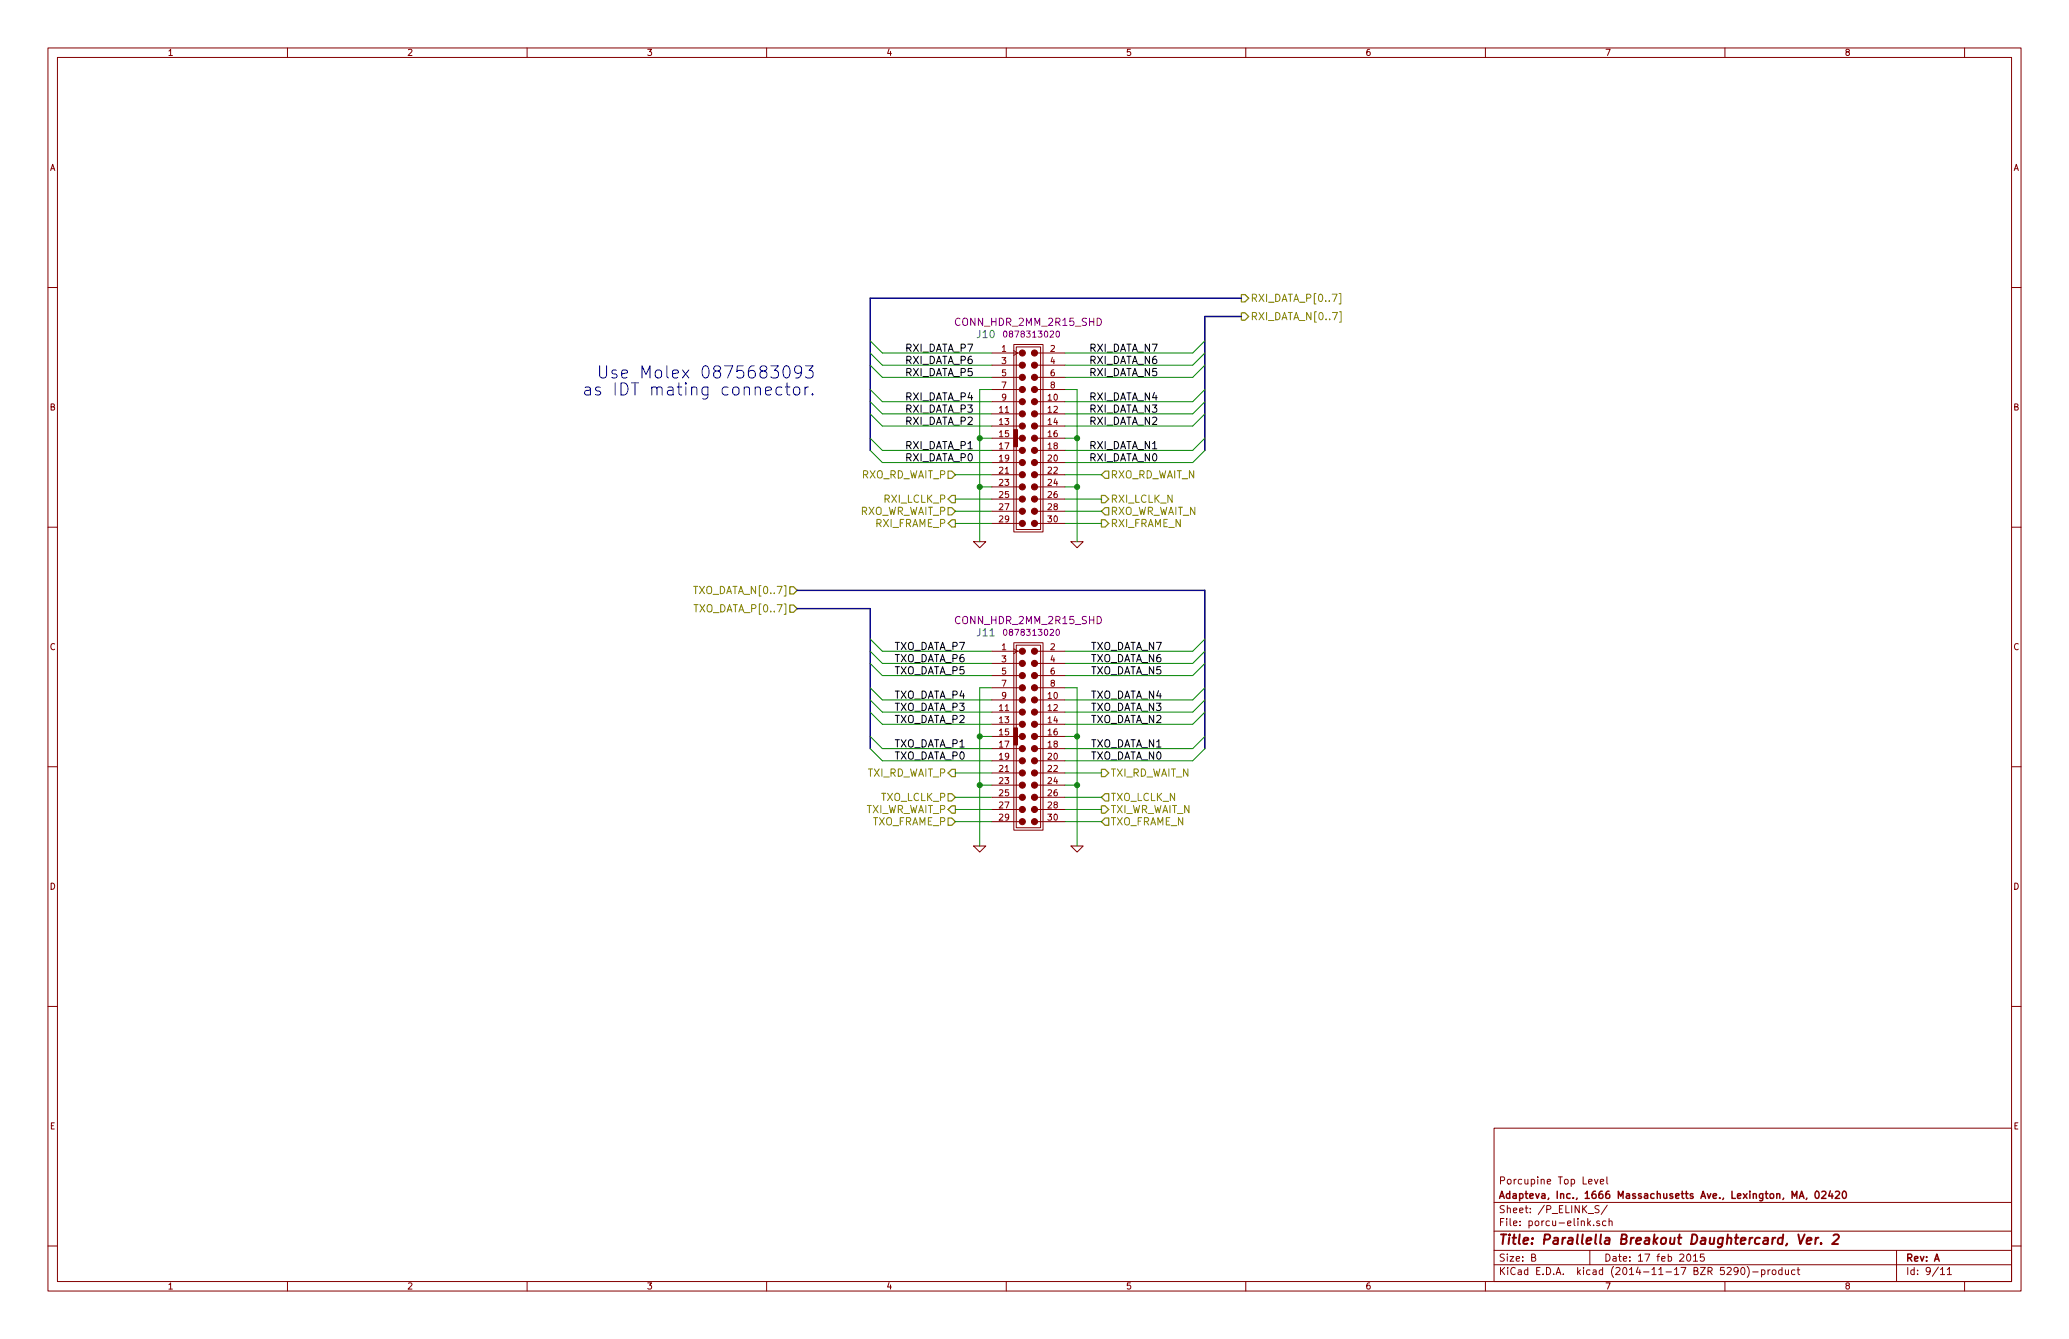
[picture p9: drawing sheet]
<svg xmlns="http://www.w3.org/2000/svg" width="432mm" height="279mm" viewBox="0 0 432 279" stroke-linecap="round" stroke-linejoin="round" font-family="sans-serif">
<g fill="none" stroke="#840000" stroke-width=".21">
<path d="M10 10h411.8v259.4h-411.8zM12 12h407.8v255.4h-407.8zM60 10v2M110 10v2M160 10v2M210 10v2M260 10v2M310 10v2M360 10v2M410 10v2M10 60h2M419.8 60h2"/>
<path d="M207 78.7h5.7M207 76.2h5.7M207 73.7h5.7M211.6 71.9h6.1v39.1h-6.1zM211.6 73.2l.7 .5-.7 .5M212.1 72.4h5.1v38.1h-5.1zM216.5 78.7h5.7M216.5 76.2h5.7M216.5 73.7h5.7M207 99.1h5.7M207 96.5h5.7M207 94h5.7"/>
<path d="M207 91.4h5.7M207 88.9h5.7M207 86.4h5.7M207 83.8h5.7M207 81.3h5.7M216.5 99.1h5.7M216.5 96.5h5.7M216.5 94h5.7M216.5 91.4h5.7M216.5 88.9h5.7M216.5 86.4h5.7M216.5 83.8h5.7"/>
<path d="M216.5 81.3h5.7M10 110h2M203.2 113h2.5l-1.2 1.3zM207 109.2h5.7M207 106.7h5.7M207 104.1h5.7M207 101.6h5.7M216.5 109.2h5.7M216.5 106.7h5.7M216.5 104.1h5.7M216.5 101.6h5.7M223.5 113h2.6l-1.3 1.3z"/>
<path d="M419.8 110h2M207 138.4h5.7M207 135.9h5.7M211.6 134.1h6.1v39.1h-6.1zM211.6 135.4l.7 .5-.7 .5M212.1 134.6h5.1v38.1h-5.1zM216.5 138.4h5.7M216.5 135.9h5.7M10 160h2M207 158.8h5.7M207 156.2h5.7M207 153.7h5.7"/>
<path d="M207 151.1h5.7M207 148.6h5.7M207 146.1h5.7M207 143.5h5.7M207 141h5.7M216.5 158.8h5.7M216.5 156.2h5.7M216.5 153.7h5.7M216.5 151.1h5.7M216.5 148.6h5.7M216.5 146.1h5.7M216.5 143.5h5.7"/>
<path d="M216.5 141h5.7M419.8 160h2M203.2 176.5h2.5l-1.2 1.3zM207 171.5h5.7M207 168.9h5.7M207 166.4h5.7M207 163.8h5.7M207 161.3h5.7M216.5 171.5h5.7M216.5 168.9h5.7M216.5 166.4h5.7M216.5 163.8h5.7"/>
<path d="M216.5 161.3h5.7M223.5 176.5h2.6l-1.3 1.3zM10 210h2M419.8 210h2M311.8 235.4h108v32h-108zM10 260h2M311.8 256.9h108M311.8 250.9h108M331.4 253.2h1.2M332.6 255.6v.2M332.8 246.1l.3 1 .4-1M333.7 251.6h-.6l-.2 .2v.3l.8 .4v.4l-.2 .2-.6-.1"/>
<path d="M333.8 254.8h-.3l-.3 .2 .1 .2 .5 .1v.4h-.6M334 246.6l.7-.2-.1-.2-.4-.1-.2 .2 .1 .7h.5M335.2 254.8h-.5l-.3 .2 .1 .6 .2 .2 .5-.1M335.4 245.6v1.3l.2 .2M335.4 251.5l-1.2 1.9M335.8 254.9l.2-.1h.4v1M335.8 254.3v1.5M419.8 260h2M60 267.4v2M110 267.4v2M160 267.4v2M210 267.4v2"/>
<path d="M260 267.4v2M310 267.4v2M311.8 263.9h108M311.8 260.9h108M319.7 262.4l.7-.1v-.5l-.2-.1h-.5v1.5h.5l.2-.2 .1-.3-.3-.3M331.8 260.9v3M352.1 261.8l.2-.1a.8 .8 0 0 1 .6 .7 .8 .8 0 0 1-.6 .8l-.3-.6zM353.4 262.1l.4-.4v1.5M353.4 263.2h.9M355.6 261.7h-.7l-.1 .7 .7-.1 .2 .2-.1 .5-.2 .2-.6-.2M360 267.4v2M362.7 265.1l-.2 .3h-.3l-.3-.3v-.4l.3-.2h.3l.2 .2a1.01 1.01 0 0 1-.4 1.3h-.3"/>
<path d="M363.4 264.6l.3-.1a.8 .8 0 0 1 .5 .7 .8 .8 0 0 1-.5 .8l-.4-.6zM364.6 264.3a1.71 1.71 0 0 1 0 2.2M365.8 265.4h1.1M367.6 265h.5l.3 .3-.2 .6h-.6M367.6 265v1.5M369 265v1M369.4 265l-.4 .3M369.9 265.1l.2-.1 .5 .1v.6l-.1 .2-.4 .1-.2-.2zM371.9 265h-.4l-.3 .3 .1 .5 .2 .2 .4-.1M371.9 264.5v1.5M372.6 265l.1 .9 .3 .1 .3-.2M373.3 265v1"/>
<path d="M374.6 265h-.4l-.3 .3 .1 .5 .2 .2 .4-.1M375.1 265h.5M375.3 264.5v1.3l.3 .2M395.8 260.9v6.5M405 264.9l.4-.4v1.5M405 266h.8M406.4 264.9l.4-.4v1.5M406.4 266h.9M410 267.4v2"/>
</g>
<path d="M375.3 257.6l.4 2 .9-2M377.1 258.9l1-.2-.1-.4h-.8l-.2 1 .3 .3 .6-.1M379 258.3l-.2 1.3M379.5 258.3h-.4l-.2 .3M380.1 259.4v.2M382.7 257.8l.3-.2h.4l.2 .1 .2 .5-1.5 1.4h1.3" fill="none" stroke="#840000" stroke-width=".41"/>
<path d="M375.5 250.1l.5-1.5 .5 1.5M377.1 250l-.2 .3M378.9 248.7l.2-.1a.8 .8 0 0 1 .6 .7 .8 .8 0 0 1-.6 .8l-.3-.6zM380.2 248.7l.6-.1 .3 .4-1 1.1h1M382 248.5l-.4 1.1h1M382.3 249.1v1M383.1 248.7l.5-.1 .3 .4-.9 1.1h.9M384.6 248.7l.2-.1a.8 .8 0 0 1 .6 .7 .8 .8 0 0 1-.6 .8l-.3-.6z" fill="none" stroke="#840000" stroke-width=".3"/>
<g fill="none" stroke="#848400" stroke-width=".25">
<path d="M259.1 65.3h.7l.8 .7-.8 .8h-.7zM259.1 61.5h.7l.8 .7-.8 .8h-.7zM197.9 98.3h.7l.8 .8-.8 .7h-.7zM230.6 98.3h.8v1.5h-.8l-.7-.7zM197.9 105.9h.7l.8 .8-.8 .7h-.7zM198.6 108.5h.8v1.5h-.8l-.7-.8zM198.6 103.4h.8v1.5h-.8l-.7-.8zM229.9 108.5h.7l.8 .7-.8 .8h-.7zM229.9 103.4h.7l.8 .7-.8 .8h-.7zM230.6 105.9h.8v1.5h-.8l-.7-.7zM164.8 126.2h.8l.8 .8-.8 .8h-.8zM164.8 122.4h.8l.8 .8-.8 .8h-.8z"/>
<path d="M197.9 170.7h.7l.8 .8-.8 .7h-.7zM197.9 165.6h.7l.8 .8-.8 .7h-.7zM198.6 168.1h.8v1.6h-.8l-.7-.8zM198.6 160.5h.8v1.6h-.8l-.7-.8zM229.9 168.1h.7l.8 .8-.8 .8h-.7zM229.9 160.5h.7l.8 .8-.8 .8h-.7zM230.6 170.7h.8v1.5h-.8l-.7-.7zM230.6 165.6h.8v1.5h-.8l-.7-.7z"/>
</g>
<path d="M279.5 61.2h.3v2.2h-.3M279.6 65h.3v2.2h-.3" fill="none" stroke="#848400" stroke-width=".21"/>
<g fill="none" stroke="#008400" stroke-width=".21">
<path d="M181.6 76.2l2.5 2.5h22.9M181.6 71.1l2.5 2.6h22.9M181.6 73.7l2.5 2.5h22.9M251.5 76.2l-2.6 2.5h-26.7M251.5 71.1l-2.6 2.6h-26.7M251.5 73.7l-2.6 2.5h-26.7M181.6 91.4l2.5 2.6h22.9M181.6 83.8l2.5 2.6h22.9M181.6 94l2.5 2.5h22.9M181.6 86.4l2.5 2.5h22.9M181.6 81.3l2.5 2.5h22.9M199.4 99.1h7.6"/>
<path d="M204.5 91.4h2.5M207 81.3h-2.5v31.7M222.2 99.1h7.7M222.2 81.3h2.6v31.7M222.2 91.4h2.6M251.5 91.4l-2.6 2.6h-26.7M251.5 83.8l-2.6 2.6h-26.7M251.5 94l-2.6 2.5h-26.7M251.5 86.4l-2.6 2.5h-26.7M251.5 81.3l-2.6 2.5h-26.7M199.4 109.2h7.6M199.4 106.7h7.6"/>
<path d="M199.4 104.1h7.6M204.5 101.6h2.5M222.2 109.2h7.7M222.2 106.7h7.7M222.2 104.1h7.7M222.2 101.6h2.6M181.6 138.4l2.5 2.6h22.9M181.6 133.4l2.5 2.5h22.9M181.6 135.9l2.5 2.5h22.9M251.5 138.4l-2.6 2.6h-26.7M251.5 133.4l-2.6 2.5h-26.7M251.5 135.9l-2.6 2.5h-26.7"/>
<path d="M181.6 153.7l2.5 2.5h22.9M181.6 146.1l2.5 2.5h22.9M181.6 156.2l2.5 2.6h22.9M181.6 148.6l2.5 2.5h22.9M181.6 143.5l2.5 2.6h22.9M204.5 153.7h2.5M207 143.5h-2.5v33M222.2 143.5h2.6v33M222.2 153.7h2.6M251.5 153.7l-2.6 2.5h-26.7M251.5 146.1l-2.6 2.5h-26.7M251.5 156.2l-2.6 2.6h-26.7"/>
<path d="M251.5 148.6l-2.6 2.5h-26.7M251.5 143.5l-2.6 2.6h-26.7M199.4 168.9h7.6M199.4 161.3h7.6M199.4 171.5h7.6M199.4 166.4h7.6M204.5 163.8h2.5M222.2 168.9h7.7M222.2 161.3h7.7M222.2 171.5h7.7M222.2 166.4h7.7M222.2 163.8h2.6"/>
</g>
<g fill="#008400" stroke="#008400" stroke-width=".25">
<circle cx="204.5" cy="163.8" r=".51"/>
<circle cx="204.5" cy="153.7" r=".51"/>
<circle cx="224.8" cy="153.7" r=".51"/>
<circle cx="224.8" cy="163.8" r=".51"/>
<circle cx="204.5" cy="91.4" r=".51"/>
<circle cx="204.5" cy="101.6" r=".51"/>
<circle cx="224.8" cy="91.4" r=".51"/>
<circle cx="224.8" cy="101.6" r=".51"/>
</g>
<path d="M259.1 62.2h-77.5v31.8M259.1 66h-7.6v28M166.4 127h15.2v29.2M166.4 123.2h85.1v33" fill="none" stroke="#000084" stroke-width=".3"/>
<g fill="#840000" stroke="#840000" stroke-width=".21">
<path d="M211.6 89.7h.7v3.5h-.7z"/>
<path d="M211.6 151.9h.7v3.5h-.7z"/>
<circle cx="213.4" cy="109.2" r=".63"/>
<circle cx="213.4" cy="106.7" r=".63"/>
<circle cx="213.4" cy="104.1" r=".63"/>
<circle cx="213.4" cy="101.6" r=".63"/>
<circle cx="213.4" cy="99.1" r=".63"/>
<circle cx="213.4" cy="96.5" r=".63"/>
<circle cx="213.4" cy="94" r=".63"/>
<circle cx="213.4" cy="91.4" r=".63"/>
<circle cx="213.4" cy="88.9" r=".63"/>
<circle cx="213.4" cy="86.4" r=".63"/>
<circle cx="213.4" cy="83.8" r=".63"/>
<circle cx="213.4" cy="81.3" r=".63"/>
<circle cx="213.4" cy="78.7" r=".63"/>
<circle cx="213.4" cy="76.2" r=".63"/>
<circle cx="213.4" cy="73.7" r=".63"/>
<circle cx="215.9" cy="109.2" r=".63"/>
<circle cx="215.9" cy="106.7" r=".63"/>
<circle cx="215.9" cy="104.1" r=".63"/>
<circle cx="215.9" cy="101.6" r=".63"/>
<circle cx="215.9" cy="99.1" r=".63"/>
<circle cx="215.9" cy="96.5" r=".63"/>
<circle cx="215.9" cy="94" r=".63"/>
<circle cx="215.9" cy="91.4" r=".63"/>
<circle cx="215.9" cy="88.9" r=".63"/>
<circle cx="215.9" cy="86.4" r=".63"/>
<circle cx="215.9" cy="83.8" r=".63"/>
<circle cx="215.9" cy="81.3" r=".63"/>
<circle cx="215.9" cy="78.7" r=".63"/>
<circle cx="215.9" cy="76.2" r=".63"/>
<circle cx="215.9" cy="73.7" r=".63"/>
<circle cx="213.4" cy="171.4" r=".63"/>
<circle cx="213.4" cy="168.9" r=".63"/>
<circle cx="213.4" cy="166.4" r=".63"/>
<circle cx="213.4" cy="163.8" r=".63"/>
<circle cx="213.4" cy="161.3" r=".63"/>
<circle cx="213.4" cy="158.7" r=".63"/>
<circle cx="213.4" cy="156.2" r=".63"/>
<circle cx="213.4" cy="153.7" r=".63"/>
<circle cx="213.4" cy="151.1" r=".63"/>
<circle cx="213.4" cy="148.6" r=".63"/>
<circle cx="213.4" cy="146" r=".63"/>
<circle cx="213.4" cy="143.5" r=".63"/>
<circle cx="213.4" cy="141" r=".63"/>
<circle cx="213.4" cy="138.4" r=".63"/>
<circle cx="213.4" cy="135.9" r=".63"/>
<circle cx="215.9" cy="171.4" r=".63"/>
<circle cx="215.9" cy="168.9" r=".63"/>
<circle cx="215.9" cy="166.4" r=".63"/>
<circle cx="215.9" cy="163.8" r=".63"/>
<circle cx="215.9" cy="161.3" r=".63"/>
<circle cx="215.9" cy="158.7" r=".63"/>
<circle cx="215.9" cy="156.2" r=".63"/>
<circle cx="215.9" cy="153.7" r=".63"/>
<circle cx="215.9" cy="151.1" r=".63"/>
<circle cx="215.9" cy="148.6" r=".63"/>
<circle cx="215.9" cy="146" r=".63"/>
<circle cx="215.9" cy="143.5" r=".63"/>
<circle cx="215.9" cy="141" r=".63"/>
<circle cx="215.9" cy="138.4" r=".63"/>
<circle cx="215.9" cy="135.9" r=".63"/>
</g>
<path d="M209.5 69.2l.2-.1a.67 .67 0 0 1 .5 .6 .67 .67 0 0 1-.5 .7l-.3-.5zM220.5 69.2l.2-.1a.67 .67 0 0 1 .4 .6 .67 .67 0 0 1-.4 .7l-.3-.5zM209.5 131.4l.2-.1a.67 .67 0 0 1 .5 .7 .67 .67 0 0 1-.5 .6l-.3-.5zM220.5 131.4l.2-.1a.67 .67 0 0 1 .4 .7 .67 .67 0 0 1-.4 .6l-.3-.5z" fill="none" stroke="#840084" stroke-width=".21"/>
<path d="M125.1 76.3v2.1l.5 .5h.5l.5-.5v-2.1M128.7 77.3l-.7-.1-.3 .3 .1 .4 .9 .3 .1 .2-.1 .3-.3 .2-.7-.2M129.7 78l1.3-.2-.2-.5-.7-.1-.4 .3 .2 1.2 .2 .2 .7-.2M122.1 80.8h1l.1 .3v1.3M123.2 81.3l-.8 .2a.5 .5 0 0 0-.4 .4 .5 .5 0 0 0 .4 .5l.8-.1M125.2 80.8l-.6-.1-.3 .4 .1 .4 .8 .2 .2 .2-.2 .4-.2 .1-.7-.1M168.7 80.7a.59 .59 0 0 0-.7 .5M169.6 82.2l.1 .1-.1 .1-.2-.1 .2-.1v.2" fill="none" stroke="#0000c2" stroke-width=".21"/>
<g font-size="3.5" fill="#0000c2">
<text x="127.9" y="82.5">as IDT mating connector.</text>
<text x="132" y="79">Use Molex 0875683093</text>
</g>
<text font-size="2.8" fill="#840000" x="312.8" y="259.7">Title: Parallella Breakout Daughtercard, Ver. 2</text>
<g font-size="2.1" fill="#848400">
<text x="261" y="63">RXI_DATA_P[0..7]</text>
<text x="261" y="66.8">RXI_DATA_N[0..7]</text>
<text x="179.4" y="99.8">RXO_RD_WAIT_P</text>
<text x="231.8" y="99.8">RXO_RD_WAIT_N</text>
<text x="178.9" y="107.4">RXO_WR_WAIT_P</text>
<text x="184.5" y="104.9">RXI_LCLK_P</text>
<text x="231.8" y="107.4">RXO_WR_WAIT_N</text>
<text x="231.8" y="104.9">RXI_LCLK_N</text>
<text x="182.6" y="110">RXI_FRAME_P</text>
<text x="231.8" y="110">RXI_FRAME_N</text>
<text x="145.3" y="124">TXO_DATA_N[0..7]</text>
<text x="145.4" y="127.8">TXO_DATA_P[0..7]</text>
<text x="180.7" y="162.1">TXI_RD_WAIT_P</text>
<text x="183.7" y="167.1">TXO_LCLK_P</text>
<text x="231.8" y="162.1">TXI_RD_WAIT_N</text>
<text x="231.8" y="167.1">TXO_LCLK_N</text>
<text x="180.2" y="169.7">TXI_WR_WAIT_P</text>
<text x="181.8" y="172.2">TXO_FRAME_P</text>
<text x="231.8" y="169.7">TXI_WR_WAIT_N</text>
<text x="231.8" y="172.2">TXO_FRAME_N</text>
</g>
<g font-size="2.1" fill="#840084">
<text x="199.7" y="68">CONN_HDR_2MM_2R15_SHD</text>
<text x="199.7" y="130.2">CONN_HDR_2MM_2R15_SHD</text>
</g>
<g font-size="2.1" fill="#008484">
<text x="204" y="70.5">J10</text>
<text x="204" y="132.8">J11</text>
</g>
<g font-size="2.1">
<text x="188.8" y="73.4">RXI_DATA_P7</text>
<text x="188.8" y="75.9">RXI_DATA_P6</text>
<text x="227.3" y="73.4">RXI_DATA_N7</text>
<text x="227.3" y="75.9">RXI_DATA_N6</text>
<text x="188.8" y="78.5">RXI_DATA_P5</text>
<text x="188.8" y="83.6">RXI_DATA_P4</text>
<text x="227.3" y="78.5">RXI_DATA_N5</text>
<text x="227.3" y="83.6">RXI_DATA_N4</text>
<text x="188.8" y="86.1">RXI_DATA_P3</text>
<text x="188.8" y="88.6">RXI_DATA_P2</text>
<text x="227.3" y="86.1">RXI_DATA_N3</text>
<text x="227.3" y="88.6">RXI_DATA_N2</text>
<text x="188.8" y="93.7">RXI_DATA_P1</text>
<text x="227.3" y="93.7">RXI_DATA_N1</text>
<text x="188.8" y="96.3">RXI_DATA_P0</text>
<text x="227.3" y="96.3">RXI_DATA_N0</text>
<text x="186.7" y="135.6">TXO_DATA_P7</text>
<text x="227.2" y="135.6">TXO_DATA_N7</text>
<text x="186.7" y="140.7">TXO_DATA_P5</text>
<text x="186.7" y="138.2">TXO_DATA_P6</text>
<text x="227.2" y="140.7">TXO_DATA_N5</text>
<text x="227.2" y="138.2">TXO_DATA_N6</text>
<text x="186.7" y="148.3">TXO_DATA_P3</text>
<text x="186.7" y="145.8">TXO_DATA_P4</text>
<text x="227.2" y="148.3">TXO_DATA_N3</text>
<text x="227.2" y="145.8">TXO_DATA_N4</text>
<text x="186.7" y="156">TXO_DATA_P1</text>
<text x="186.7" y="150.9">TXO_DATA_P2</text>
<text x="227.2" y="156">TXO_DATA_N1</text>
<text x="227.2" y="150.9">TXO_DATA_N2</text>
<text x="186.7" y="158.5">TXO_DATA_P0</text>
<text x="227.2" y="158.5">TXO_DATA_N0</text>
</g>
<g font-size="2.1" fill="#840000">
<text x="312.8" y="250.1">Adapteva, Inc., 1666 Massachusetts Ave., Lexington, MA, 02420</text>
<text x="312.8" y="247.1">Porcupine Top Level</text>
<text x="312.8" y="255.8">File: porcu-elink.sch</text>
<text x="312.8" y="253.1">Sheet: /P_ELINK_S/</text>
<text x="312.8" y="263.2">Size: B</text>
<text x="334.8" y="263.2">Date: 17 feb 2015</text>
<text x="397.8" y="263.2">Rev: A</text>
<text x="312.8" y="266">KiCad E.D.A. kicad (2014-11-17 BZR 5290)-product</text>
<text x="397.8" y="266">Id: 9/11</text>
</g>
<g font-size="1.8" fill="#840000">
<text x="35" y="11.6">1</text>
<text x="85" y="11.6">2</text>
<text x="135" y="11.6">3</text>
<text x="185" y="11.6">4</text>
<text x="235" y="11.6">5</text>
<text x="285" y="11.6">6</text>
<text x="335" y="11.6">7</text>
<text x="385" y="11.6">8</text>
<text x="10.4" y="35.6">A</text>
<text x="420.2" y="35.6">A</text>
<text x="209.1" y="73.4">1</text>
<text x="209.1" y="75.9">3</text>
<text x="219.2" y="73.4">2</text>
<text x="219.2" y="75.9">4</text>
<text x="209.1" y="78.5">5</text>
<text x="209.1" y="81">7</text>
<text x="209.1" y="83.6">9</text>
<text x="218.7" y="83.6">10</text>
<text x="219.2" y="78.5">6</text>
<text x="219.2" y="81">8</text>
<text x="10.4" y="85.6">B</text>
<text x="208.6" y="86.1">11</text>
<text x="208.6" y="88.6">13</text>
<text x="218.7" y="86.1">12</text>
<text x="218.7" y="88.6">14</text>
<text x="420.2" y="85.6">B</text>
<text x="208.6" y="91.2">15</text>
<text x="208.6" y="93.7">17</text>
<text x="218.7" y="91.2">16</text>
<text x="218.7" y="93.7">18</text>
<text x="208.6" y="98.8">21</text>
<text x="208.6" y="101.3">23</text>
<text x="208.6" y="96.3">19</text>
<text x="218.7" y="96.3">20</text>
<text x="218.7" y="98.8">22</text>
<text x="218.7" y="101.3">24</text>
<text x="208.6" y="103.9">25</text>
<text x="208.6" y="106.4">27</text>
<text x="218.7" y="103.9">26</text>
<text x="218.7" y="106.4">28</text>
<text x="208.6" y="109">29</text>
<text x="218.7" y="109">30</text>
<text x="10.4" y="135.6">C</text>
<text x="209.1" y="135.6">1</text>
<text x="219.2" y="135.6">2</text>
<text x="420.2" y="135.6">C</text>
<text x="209.1" y="138.2">3</text>
<text x="209.1" y="140.7">5</text>
<text x="209.1" y="143.3">7</text>
<text x="219.2" y="138.2">4</text>
<text x="219.2" y="140.7">6</text>
<text x="219.2" y="143.3">8</text>
<text x="208.6" y="148.3">11</text>
<text x="209.1" y="145.8">9</text>
<text x="218.7" y="145.8">10</text>
<text x="218.7" y="148.3">12</text>
<text x="208.6" y="150.9">13</text>
<text x="208.6" y="153.4">15</text>
<text x="208.6" y="156">17</text>
<text x="218.7" y="150.9">14</text>
<text x="218.7" y="153.4">16</text>
<text x="218.7" y="156">18</text>
<text x="208.6" y="161">21</text>
<text x="208.6" y="158.5">19</text>
<text x="218.7" y="158.5">20</text>
<text x="218.7" y="161">22</text>
<text x="208.6" y="163.6">23</text>
<text x="208.6" y="166.1">25</text>
<text x="218.7" y="163.6">24</text>
<text x="218.7" y="166.1">26</text>
<text x="208.6" y="168.7">27</text>
<text x="208.6" y="171.2">29</text>
<text x="218.7" y="171.2">30</text>
<text x="218.7" y="168.7">28</text>
<text x="10.4" y="185.6">D</text>
<text x="420.2" y="185.6">D</text>
<text x="10.4" y="235.6">E</text>
<text x="420.2" y="235.6">E</text>
<text x="35" y="269">1</text>
<text x="85" y="269">2</text>
<text x="135" y="269">3</text>
<text x="185" y="269">4</text>
<text x="235" y="269">5</text>
<text x="285" y="269">6</text>
<text x="335" y="269">7</text>
<text x="385" y="269">8</text>
</g>
<g font-size="1.8" fill="#840084">
<text x="210.4" y="70.4">0878313020</text>
<text x="210.4" y="132.6">0878313020</text>
</g>
</svg>
